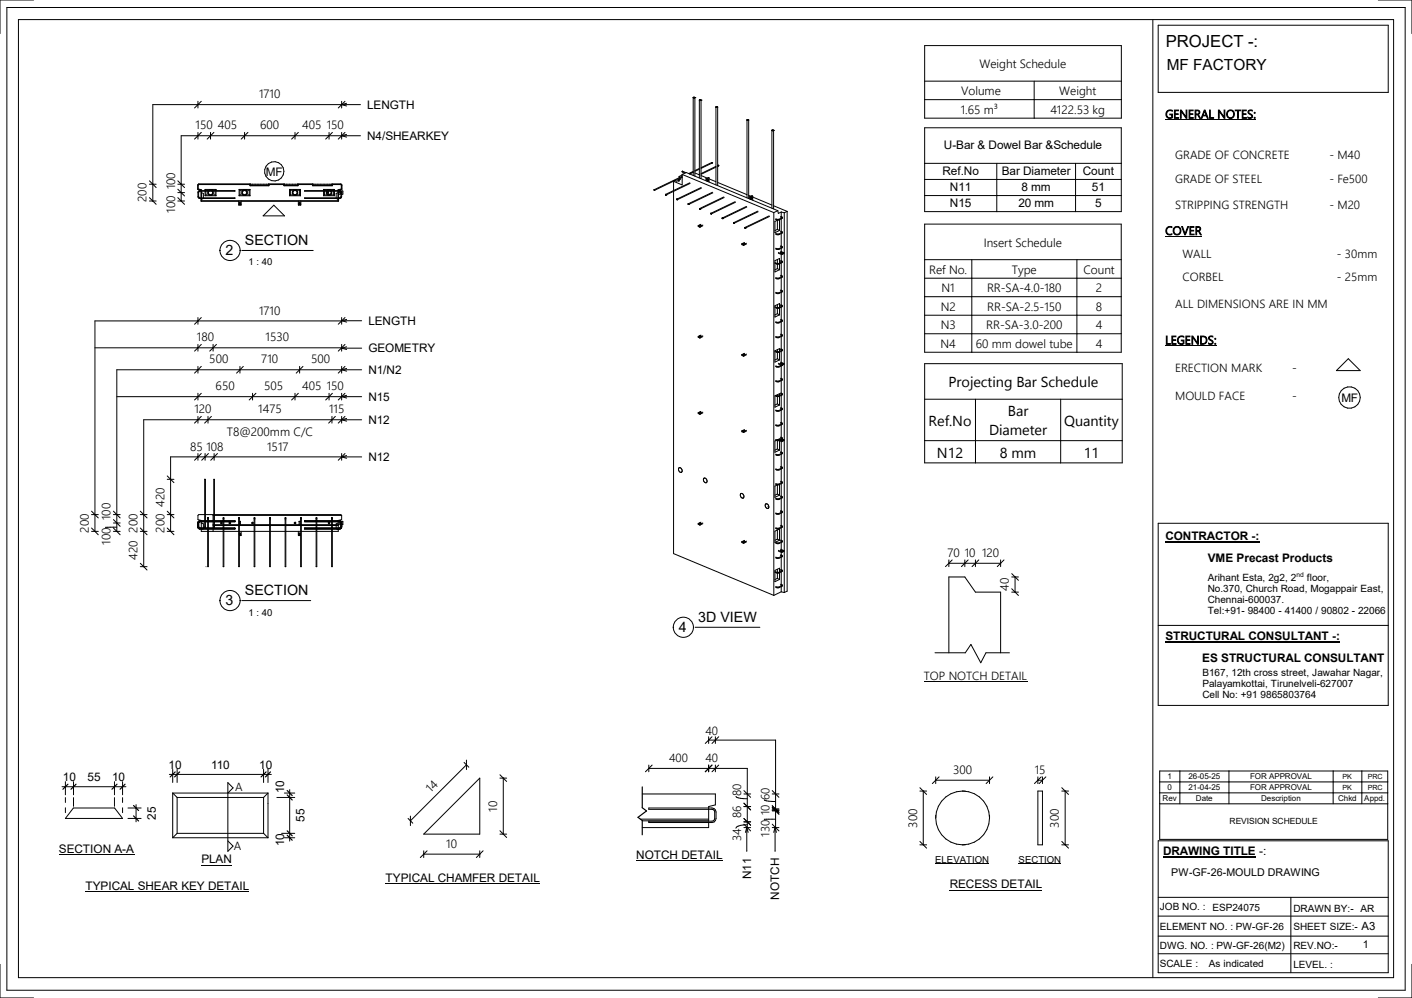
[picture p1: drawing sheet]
<svg xmlns="http://www.w3.org/2000/svg" width="420mm" height="297mm" viewBox="0 0 420 297" stroke-linecap="round" stroke-linejoin="round" font-family="sans-serif">
<g fill="none" stroke="#000" stroke-width=".3">
<path d="M10 0h-10v10M410 0h10v10M2 2.2h416v292.5h-416zM5.5 5.8h409v285.1h-409zM342.9 5.8v285.1M344.5 7.5h68.4v20h-68.4zM58.9 30.1v2M58.9 39.4v2M59.9 30.1l-2 2M59.9 39.4l-2 2M62.6 39.4v2M63.6 39.4l-2 2"/>
<path d="M72.7 39.4v2M73.7 39.4l-2 2M87.7 39.4v2M88.7 39.4l-2 2M97.9 39.4v2M98.9 39.4l-2 2M101.6 30.1v2M101.6 39.4v2M102.6 30.1l-2 2M102.6 39.4l-2 2M103.1 30.7l-1.5 .4 1.5 .4M103.1 40l-1.5 .4 1.5 .4"/>
<path d="M107.2 31.1h-61.7v28.7M206.2 29v23.2M206.2 29.1h.1M206.2 29h.1M206.3 29.1l.1 .1M206.6 29h-.4M206.7 29h.1M206.7 29v23.4M206.7 29.1l-.3 .1M208 29.8l.1 .1M208 29.7v23.3M208.1 29.9h.1"/>
<path d="M208.1 29.7h-.1M208.1 29.9h.3M208.3 29.7h.1M208.3 29.7h-.2M208.4 29.7h.1M208.5 29.9h-.1M208.5 29.7v.1M208.5 29.9h.1M208.5 29.8h.1M208.5 29.8v23.4M213 31.9h.1M213 31.9v23.1"/>
<path d="M213 31.8v.1M213 31.8h.1M213 31.9l.1 .1M213.1 32h.1M213.3 31.8h.1M213.3 31.8h-.3M213.4 31.8h.1M213.4 31.9l-.2 .1M213.5 31.8v23.4M213.5 31.9h-.1M213.5 31.9h.1M222.2 35.7h.1"/>
<path d="M222.2 35.7v23.2M222.2 35.7v.1M222.2 35.8h.1M222.3 35.8h.3M222.3 35.6l-.1 .1M222.4 35.6h.2M222.4 35.6h-.1M222.6 35.6l.1 .1M222.7 35.8h-.1M222.7 35.7h.1M222.7 35.7v23.4M222.7 35.7v.1"/>
<path d="M229.6 38.8v23.2M229.6 38.8h.1M229.6 38.8l.1 .1M229.6 38.7h.5M229.6 38.7v.1M229.7 38.9h.1M230 38.9h-.3M230 38.9h.1M230.1 38.9h-.1M230.1 38.7v.1M230.1 38.8h.1M230.1 38.8v23.4"/>
<path d="M44.4 54.8h2.1M44.4 53.8l2.1 2M44.4 58.8l1.1 1M44.4 59.8h2.1M45.5 59.8l1 1M52.9 54.8h2M52.9 57.3h2M52.9 59.8h2M52.9 53.8l2 2M52.9 56.3l2 2M52.9 58.8l1 1M53.9 59.8l1 1"/>
<path d="M59 56.9l.5-.2h10.4v.2h-10.4l-.4 .4v1.3l.3 .3h10.5v.2l-10.6-.1-.4-.5zM59.9 57.3l.6 .3v1.5l-.6 .2M61 56.4h3.3M61 58.3h3.3M61 56.4v1.9M61 56.4l.2 .2M61.2 56.6h1.1M61.2 58h1.1M61.2 56.6v1.4M61.2 58l-.2 .3M62.9 56.6h1.1M62.9 58h1.1"/>
<path d="M64 58l.3 .3M64 56.6v1.4M64.3 56.4v1.9M64.3 56.4l-.3 .2M71 59.8l.1 1.3h.6v-1.3M71.1 56.4h3.3M71.1 58.3h3.3M71.1 56.4v1.9M71.1 56.4l.3 .2M71.4 56.6h1M71.4 58h1M71.4 56.6v1.4"/>
<path d="M71.4 58l-.3 .3M73 56.6h1.1M73 58h1.1M74.1 58l.3 .3M74.1 56.6v1.4M74.4 56.4v1.9M74.4 56.4l-.3 .2M74.4 54.8h5.5M74.4 55.2h.7M79.3 55.2h.6M84.5 54.8h4.1M84.5 55.2h.8"/>
<path d="M86.1 56.4h3.3M86.1 58.3h3.3M86.1 56.4v1.9M86.1 56.4l.3 .2M86.4 56.6h1.1M86.4 58h1.1M86.4 56.6v1.4M86.4 58l-.3 .3M87.8 55.2h.8M88 56.6h1.1M88 58h1.1M88.7 59.8l.1 1.3h.6l.1-1.3"/>
<path d="M89.1 58l.3 .3M89.1 56.6v1.4M89.4 56.4v1.9M89.4 56.4l-.3 .2M93 54.8h5.8M93 55.2h.7M96.2 56.4h3.3M96.2 56.4v1.9M96.2 58.3h3.3M96.2 56.4l.3 .2M96.5 56.6h1.1M96.5 58h1.1"/>
<path d="M96.5 56.6v1.4M96.5 58l-.3 .3M97.2 57.3h.4M97.4 57.8h1M97.6 56.9v.9M98.1 55.2h.7M98.2 56.6h1.1M98.2 58h1.1M99.3 58l.2 .3M99.3 56.6v1.4M99.5 56.4v1.9M99.5 56.4l-.2 .2"/>
<path d="M100.6 57.3l-.6 .3v1.5l.6 .2M100.6 57.8h.8M101.1 57.4h.1M101.1 57.4l.1 .1M101.2 57.5h.1M101.2 57.5h.2M101.3 56.8l-10.7-.1v.2h10.4l.4 .2M101.3 56.8l.3 .4M101.3 56.8l.7 .1v.9h-.4M101.3 57.1l-.2 .3M101.4 57.1v1.5l-.3 .3h-10.5v.2l10.6-.1 .4-.4v-1.3M101.6 57.2v.1"/>
<path d="M101.6 57.2l.1 .1M101.6 57.4h.1M101.7 57.4h-.1M101.7 57.3v.1M107.2 40.4h-53.3v19.4M194.6 56.4v.2M194.6 56.6h.1M194.6 56.4l.1 .2M194.6 56.4v.1M194.7 56.6h.1M194.7 56.5v.1M198 57.9v.1"/>
<path d="M198 57.8l.1 .1M198 57.8v.1M198 58h.1M198.1 58h.1M198.1 57.9v.1M200.4 56.9v107.9l29.8 12.4M200.4 54v2.7M201.3 59.3l.1 .1M201.4 59.3h.1M201.4 59.3l.1 .1M201.5 59.4h-.1M201.8 53.7l-1.4 .3"/>
<path d="M202 53.1l-.2 .9M202 52.5v.4M202 53.5v.5M202 52.5l.3 .2M202.1 53.4v.2M202.1 53.3l-.1 .2M202.1 53.2l.2 .2-.3 .1M202.9 51.9l27.3 11.4M202.9 51.9v3.1l-2.5-1M202.9 52.1l-.9 .4M202.9 51.9l1.2-.6 27.3 11.4M202.9 52.5l-8.3 4"/>
<path d="M202.9 52.7l-8.2 3.9M202.9 52.8l-.8 .5M202.9 51.1h.1M203 51.1l.8 .4M203 51l-.1 .1M203 51h.1M203 51l1 .4M205.1 51.8l1.1-.5zM205.2 54.4l-7.2 3.4M205.3 54.6l-7.2 3.4M206.2 51l-1.3 .6M206.7 51.5l1.3 .5"/>
<path d="M208 50.1l-1.3 .7M208 50.4l-1.3 .6M208 51.9l-.1 .1M208.5 52.2l1.8 .8M208.6 55.8l-7.2 3.5M208.6 56l-7.2 3.4M210 53.2v.6M210 53.2l.2 .1M210.1 53.1l-.1 .1M210.1 53.1l.2 .1M210.2 53.3v.6M210.3 53.2l-.1 .1"/>
<path d="M210.4 53.6v.2M210.4 53.7h.1M210.4 53.8h.1M210.5 53.8v.1M210.5 53.6l-.1 .1M210.5 53.9h.1M210.5 53.4v.2M210.5 53.4l-.1 .2M210.5 53.4h.2M210.7 53.4v.1M210.7 53.5l-.2 .4M210.9 52.9v1.3"/>
<path d="M210.9 52.9l-.6 .3M210.9 52.9l-.8 .2M210.9 53.2l2.1 .9M211.7 48.4h.1M211.7 48.4l-3.2 1.5M211.8 48.4v.1M211.8 48.5h.1M211.8 48.4h.1M211.8 48.5l-3.3 1.6M211.9 57.2l-7.2 3.5M212 57.4l-7.2 3.4M213 49.5l-4.5 2.2"/>
<path d="M213 49.7l-4.5 2.2M213.5 54.3l8.7 3.6M213.7 49.4h.1M213.8 49.4l-.3 .1M213.8 49.2l-.3 .1M213.8 49.2v.1M213.8 49.3h.1M213.8 49.3v.1M215.3 58.6l-7.2 3.5M215.4 58.8l-7.2 3.5M222.7 58.1l.6 .3M223 58.7v.5"/>
<path d="M223 58.7h.2M223 58.5v.2M223 58.5l.3 .1M223.2 58.7v.6M223.3 58.6l-.1 .1M223.5 59.3h.1M223.5 59.1h-.1M223.5 59v.1M223.5 58.8v.5M223.5 58.8v.2M223.6 59.3h-.1M223.6 58.8h-.1"/>
<path d="M223.6 58.8h.1M223.6 58.8v.5M223.9 58.3v1.3M223.9 58.3l-.6 .3M223.9 58.3l-.9 .2M223.9 58.6l5.7 2.4M71.3 60.4l-.1 .4h.3M71.3 60.4h.1M71.3 60.4h.2M71.5 60.4v.1M71.5 60.5v.2M71.5 60.7v.1"/>
<path d="M81.4 61.1l3.2 3.1h-6.3zM89 60.5v.2M89 60.7v.1M89 60.4v.1M89 60.8h.1M89 60.4h.1M89 60.4h.2M89 60.8h.2M89.2 60.4h.1M89.2 60.4v.4M89.2 60.8h.1M204.7 60.7h.1"/>
<path d="M204.7 60.7l.1 .2M204.8 60.7h.1M204.8 60.7v.1M204.8 60.8h.1M207.7 67.2v.2l.4 .2M207.7 67.2l.4 .2M207.7 67.1v.1M208 67.2h.3M208 67.1v.1M208.1 62.1v.1M208.1 62.1h.1M208.1 62.2v.1"/>
<path d="M208.1 67.4v.2M208.1 62.3h.1M208.2 62.1h.1M208.2 62.3h.1M208.2 67l-.2 .1M208.2 62.1v.1M208.2 62.2h.1M208.2 67h.1M208.2 67l.2 .1M208.3 67.6h-.2M208.3 67.4h-.2M208.3 67.4v.2"/>
<path d="M208.3 67.2h.1M208.4 67.1v.1M208.4 67.1h.1M208.4 67.1l-.1 .1M208.5 66.7l-.8 .4M209 67.2l-.7 .4M209 67l-.7 .4M211.5 63.5v.1M211.5 63.5h.1M211.5 63.6h.1M211.5 63.7h.1M211.6 63.5v.1"/>
<path d="M211.6 63.6h.1M211.6 63.6v.1M214.8 64.9l.1 .2M214.8 64.9l.1 .1M214.8 64.9h.1M214.9 64.9h.1M214.9 64.9h-.1M214.9 65.1h.1M214.9 64.9l.1 .1M215 65h.1M215 65l-.1 .1M218.2 66.4h.1"/>
<path d="M218.2 66.3h.1M218.2 66.4v.1M218.2 66.5h.1M218.3 66.3h.1M218.3 66.3v.1M218.3 66.5h.1M218.3 66.4h.1M218.3 66.4v.1M218.7 60l-7.2 3.5M218.8 60.2l-7.2 3.5M220.7 72.6v.2l.4 .2M220.7 72.6l.4 .2"/>
<path d="M221 72.6h.1M221 72.5v.1M221 72.5h.1M221.1 72.6h.1M221.1 72.8v.2M221.1 72.5h-.1M221.2 72.4l-.1 .1M221.2 72.4l.2 .1M221.3 73h-.2M221.3 72.8h-.2M221.3 72.6h-.1M221.3 72.8v.2"/>
<path d="M221.4 72.5h.1M221.4 72.5l-.1 .1M221.5 72.2l-.8 .4M221.6 67.7v.1M221.6 67.8h.1M221.6 67.7h.1M221.6 67.8v.1M221.6 67.7l.1 .1M221.7 67.7h.1M221.7 67.9h.1M221.7 67.8h.1M221.7 67.8v.1"/>
<path d="M222 72.6l-.7 .4M222 72.4l-.7 .4M222 61.4l-7.2 3.5M222.1 61.6l-7.2 3.5M225.4 62.8l-7.2 3.5M225.5 63l-7.2 3.5M228.8 64.2l-7.2 3.5M228.9 64.4l-7.2 3.5M230.1 61.2l4 1.7M230.2 63.3v113.9M231.2 65.5v2.8M231.2 77.2v1.2"/>
<path d="M231.2 78.6v1.3M231.2 68.3l.7 .3M231.2 68.3l-.7 .3M231.2 79.9l.7 .4M231.2 79.9l-.7 .4M231.3 65.5l-.8 .4v3.3l1.4-.6M231.4 62.7l-1.2 .6M231.4 62.7l.1 .8 .9-.4M231.5 75.1l.9 .4M231.5 75.4l.9 .3M231.9 78.3v-1.4l-1.4 .7v3.3l1.4-.6M231.9 65.4v3.2"/>
<path d="M231.9 78.5v1.8M232.1 64.6l.4 .2M232.1 69l.4 .2M232.1 73.4l.4 .1M232.1 77.7l.4 .2M232.2 75.2h.1M232.2 75.2v.1M232.2 64.4l.5 .3-.1 .3-1.1 .5-.8-.2M232.2 68.8l.5 .3-.1 .3-1.1 .5-.8-.2M232.2 73.2l.5 .3-.1 .3-1.1 .5-.8-.2M232.2 77.5l.4 .2 .1 .4-.9 .5h-.6l-.7-.2M232.2 74.8l1 .4"/>
<path d="M232.2 75.3h.2M232.3 75.1l-.1 .1M232.3 75.1h.1M232.3 75.1l.4 .1M232.4 75.3h.1M232.4 63.1v1.4M232.4 64.7v.2M232.4 65.1v3.8M232.4 69.1v.2M232.4 69.5v3.7M232.4 73.4v.3M232.4 73.9v1"/>
<path d="M232.4 75.7v1.9M232.4 77.8v.3M232.4 78.3v3.7M232.4 63.1l.9 .2M232.4 75.5v.2M232.4 75.5h.2M232.4 75.7l.2 .1M232.5 64.8h.1M232.5 69.2h.1M232.5 73.5l.1 .1M232.5 77.9h.1M232.6 64.8l-1.1 .5-.8-.2"/>
<path d="M232.6 69.2l-1.1 .5-.8-.2M232.6 73.6l-1.1 .5-.8-.2M232.6 77.9l-1.1 .5-1-.3M232.6 75.5v.3M232.7 75.2h.1M232.7 75.2l-.3 .1M233.2 75.2l-.6 .3M233.2 75.2v.3l-.6 .3M233.3 63.3v113M234.1 62.9v113l-.8 .4M234.1 62.9l-.8 .4M58.9 94.5v2"/>
<path d="M59.9 94.5l-2 2M101.6 94.5v2M102.6 94.5l-2 2M103.1 95l-1.5 .5 1.5 .4M107.6 95.5h-79.4v62.6M208.5 99.7l-.8 .5M209 100l-.7 .3M231.2 90.6v1M231.2 91.8v1.6M231.2 93.4l.7 .3M231.2 93.4l-.7 .3M231.9 91.4v-1.1l-1.4 .7v3.4l1.4-.7"/>
<path d="M231.9 91.7v2M232.1 82.1l.4 .2M232.1 86.5l.4 .2M232.1 90.9l.4 .2M232.1 95.2l.5 .3-1.1 .4-.8-.1M232.1 99.6l.5 .2-1.1 .5-.8-.2M232.2 81.9l.5 .3-.1 .4-1.1 .4-.8-.2M232.2 86.3l.5 .3-.1 .3-1.1 .5-.8-.2M232.2 90.7l.5 .3v.2l-.9 .5h-.6l-.7-.2M232.2 95l.5 .4-.1 .3-1.1 .4-.8-.2M232.2 99.4l.5 .3-.1 .4-1.1 .4-.8-.2M232.4 82.2v.2"/>
<path d="M232.4 82.6v3.8M232.4 86.6v.2M232.4 87v3.8M232.4 91v.2M232.4 91.4v3.7M232.4 95.3v.3M232.4 95.8v3.7M232.4 99.7v.2M232.5 82.3h.1M232.5 86.7h.1M232.5 91.1h.1M232.6 82.3l-1.1 .5-.8-.2"/>
<path d="M232.6 86.7l-1.1 .5-.8-.2M232.6 91.1l-1.1 .5-1-.3M28.2 103.5h73.4M34.7 118h72.9M58.9 102.5v2M58.9 109v2M58.9 117v2M59.9 102.5l-2 2M59.9 109l-2 2M59.9 117l-2 2M63.4 102.5v2M64.4 102.5l-2 2"/>
<path d="M71.4 109v2M72.4 109l-2 2M75.1 117v2M76.1 117l-2 2M87.7 117v2M88.7 117l-2 2M89.1 109v2M90.1 109l-2 2M97.9 117v2M98.9 117l-2 2M101.6 103.6l1.5 .4M101.6 103.6h6"/>
<path d="M101.6 102.5v2M101.6 109v2M101.6 117v2M101.6 103.5l-1 1M102.6 102.5l-1 1M102.6 109l-2 2M102.6 117l-2 2M103.1 109.6l-1.5 .4 1.5 .4M103.1 117.6l-1.5 .4 1.5 .4M103.1 103.2l-1.5 .4M107.6 110h-72.9v48.1M207.7 100.2v.2l.4 .2"/>
<path d="M207.7 100.2l.4 .2M208 100.1h.1M208 100.1v.1M208 100.2h.3M208.1 100.4v.2M208.2 100l-.2 .1M208.2 100h.1M208.2 100h.2M208.3 100.3v.3M208.3 100.6h-.2M208.3 100.3l-.2 .1M208.3 100.2h.1"/>
<path d="M208.4 100v.1M208.4 100.1l-.1 .1M208.4 100.1h.1M209 100.2l-.7 .4M220.7 105.6v.2l.4 .2M220.7 105.6l.4 .2M221 105.5v.1M221 105.6h.1M221 105.5h.1M221.1 105.6h.1M221.1 105.8v.2M221.1 105.4l-.1 .1"/>
<path d="M221.2 105.4h-.1M221.2 105.4h.2M221.3 105.7v.3M221.3 106h-.2M221.3 105.7l-.2 .1M221.4 105.4v.1M221.4 105.5l-.2 .1M221.5 105.1l-.8 .5M222 105.6l-.7 .4M222 105.4l-.7 .3M230.5 104.4v3.4l1.4-.7M230.5 104.4l1.4-.7v.9"/>
<path d="M230.7 117.7l-.2 .1v3.4l1.4-.7M230.8 117.7l1.1-.5v.5M231.2 104.1v.6M231.2 104.9v1.9M231.2 117.5v.3M231.2 118v2.2M231.2 106.8l.7 .3M231.2 106.8l-.7 .3M231.5 108.1l.9 .4M231.5 108.3l.9 .4M231.9 104.8v2.3M231.9 117.9v2.6"/>
<path d="M232.1 104l.4 .2M232.1 112.8l.4 .1M232.1 117.1l.4 .2M232.2 108.1v.1M232.2 108.2h.1M232.2 108.2l.3 .1M232.2 108.1h.1M232.2 103.8l.5 .3v.2l-.9 .5-.6 .1-.7-.3M232.2 112.6l.5 .3-.1 .3-1.1 .5-.8-.2M232.2 116.9l.5 .3-.1 .4-1.1 .4-.9-.2M232.2 107.8l1 .4M232.3 108.1h-.1"/>
<path d="M232.3 108.1h.1M232.3 108.1l.4 .1M232.4 108.7h.1M232.4 100.2v3.7M232.4 104.1v.2M232.4 104.5v3.4M232.4 108.9v3.7M232.4 112.8v.3M232.4 113.3v3.7M232.4 117.2v.3M232.4 117.7v3.7M232.4 108.7l-.9 .4-.8-.2"/>
<path d="M232.4 108.5v.2M232.4 108.5h.2M232.4 108.7h.2M232.5 108.3h.1M232.5 104.2h.1M232.5 112.9l.1 .1M232.5 117.3h.1M232.6 104.2l-1.1 .5-1-.3M232.6 113l-1.1 .5-.8-.2M232.6 117.3l-1.1 .5-.8-.2M232.6 108.5v.2M232.7 108.2h.1"/>
<path d="M232.7 108.2l-.2 .1M232.7 108.7l-1.2 .6-.8-.2M233.2 108.2v.2l-.6 .3M233.2 108.2l-.6 .3M401.1 106.8l3.5 3.5h-7.1zM58.9 123.9v2M58.9 135v2M59.9 123.9l-2 2M59.9 135l-2 2M61 135v2M61.9 123.9v2M62 135l-2 2"/>
<path d="M62.9 123.9l-2 2M63.7 135v2M64.7 135l-2 2M98.7 123.9v2M99.7 123.9l-2 2M101.6 136l1.5 .4M101.6 136h6M101.6 123.9v2M101.6 135v2M101.6 136h-50.9v22.1M102.6 123.9l-2 2M102.6 135l-2 2"/>
<path d="M103.1 124.5l-1.5 .4 1.5 .4M103.1 135.6l-1.5 .4M107.6 124.9h-64.9v43.7M202 139.2a.73 .73 0 0 1 .8 .5 .73 .73 0 0 1-.3 .9 .9 .9 0 0 1-.5-1.4zM207.7 122.9v.2l.4 .2M207.7 122.9l.4 .1M208 122.8v.1M208 122.9h.2M208.1 123v.3M208.2 122.9h.1M208.3 123v.2M208.3 123.2l-.2 .1"/>
<path d="M208.3 123h-.2M208.4 122.7l-.4 .1M208.4 122.7h.1M208.4 122.7v.1M208.4 122.8l-.2 .1M208.5 122.4l-.8 .5M209 122.9l-.7 .3M209 122.7l-.7 .3M220.7 128.3v.2l.4 .2M220.7 128.3l.4 .2M221 128.2v.1M221 128.3h.1"/>
<path d="M221 128.3h.2M221 128.2h.1M221.1 128.5v.2M221.1 128.1l-.1 .1M221.2 128.1h-.1M221.2 128.1h.2M221.3 128.4v.3M221.3 128.7h-.2M221.3 128.4l-.2 .1M221.3 128.3h-.1M221.4 128.1h.1M221.4 128.1v.1"/>
<path d="M221.4 128.2h.1M221.4 128.2l-.1 .1M221.5 127.8l-.8 .5M222 128.3l-.7 .4M222 128.1l-.7 .3M230.7 130.8l1 .1M230.9 131.1l-.4 .1v3.4l1.4-.7M231.2 130.9l.2 .1M231.2 130.9v.1M231.2 131.2v2.4M231.2 120.2l.7 .3M231.2 120.2l-.7 .3"/>
<path d="M231.2 133.6l.7 .3M231.2 133.6l-.7 .4M231.5 130.8l.2 .1M231.7 131.1l.7 .3M231.9 130.6l-.8 .3M231.9 131.2v2.7M232 131l.4 .2M232.1 121.5l.4 .2M232.1 125.9l.5 .2-1.1 .5-.8-.2M232.1 130.3l.5 .2-.9 .4M232.1 134.6l.4 .2M232.1 139l.4 .2"/>
<path d="M232.2 130.9h.1M232.2 121.3l.5 .3-.1 .4-1.1 .4-.8-.2M232.2 125.7l.5 .3-.1 .3-1.1 .5-.8-.2M232.2 130.1l.5 .3-.1 .3-1.1 .5-.8-.2M232.2 134.5l.5 .3-.1 .3-1.1 .4-.8-.2M232.2 138.8l.5 .3-.1 .4-1.1 .4-.8-.2M232.2 130.5l.2 .1M232.2 130.9l.2 .1M232.4 131h.2M232.4 121.6v.2M232.4 122v3.8M232.4 126v.2"/>
<path d="M232.4 126.4v3.7M232.4 130.4v.1M232.4 131.4v3.1M232.4 134.7v.3M232.4 135.2v3.7M232.4 139.1v.2M232.4 139.6v3.7M232.4 131h.1M232.4 131.2v.2M232.4 131.2h.2M232.4 131.4h.2M232.5 130.8h.1"/>
<path d="M232.5 130.8h.2M232.5 121.7h.1M232.5 134.8l.1 .1M232.5 139.2h.1M232.6 121.7l-1.1 .5-.8-.2M232.6 134.9l-1.1 .4-.8-.1M232.6 139.2l-1.1 .5-.8-.2M232.6 131.2v.2M232.6 131h.1M232.7 130.7l.5 .2M232.7 130.8v.1M232.7 130.9l-.1 .1"/>
<path d="M232.7 130.9h.1M233.2 130.9v.2l-.6 .3M233.2 130.9l-.6 .3M27.2 153.1h2M27.2 158.1h2M27.2 152.1l2 2M27.2 157.1l1 1M28.2 158.1l1 1M33.7 153.1h2M33.7 158.1h2M33.7 152.1l2 2M33.7 154.6l2 2"/>
<path d="M33.7 155.6h2M33.7 157.1l1 1M34.7 156.9l-3.3 .1M34.7 158.1l1 1M41.7 153.1h2M41.7 158.1h2M41.7 152.1l2 2M41.7 157.1l2 2M49.7 153.1h2M49.7 158.1h2M49.7 142.6h2M49.7 141.6l2 2"/>
<path d="M49.7 152.1l2 2M49.7 157.1l1 1M50.7 158.1l1 1M59 155.2l.5-.2h10.4v.2h-10.4l-.4 .4v1.3l.3 .3h10.5v.2h-10.6l-.4-.6zM59.9 155.6l.6 .3v1.3M59.9 157.4v.7h40.7v-.7M59.9 155.2v2M60.5 157.4l-.6 .2M60.9 155v-12.4h.2v12.4M60.9 155.2v1.9M60.9 157.1h.1M60.9 157.2h.1"/>
<path d="M61.1 157.2h-.1M61.1 157.1v.1M61.1 155.2v1.9M61.8 157.4v11.2h.2v-11.2M61.8 154.2v.8M61.8 155.2v2M61.8 154.1h.1M61.8 154.1v.1M61.9 154.1h-.1M61.9 154.1l.1 .1M62 154.2v.8M62 155.2v2"/>
<path d="M63.4 156.4h37.2M63.4 153.1v1.9M63.4 155.2v2M63.4 157.4v.7M63.4 153.4h38.2M63.4 156.1h38M63.6 155v-12.4h.2v12.4M63.6 155.2v2M63.6 157.1h.1M63.6 157.2h.1M63.8 157.1l-.1 .1M63.8 155.2v1.9"/>
<path d="M63.8 157.1h.1M65.7 155.4h.3l.1 .3-.2 .2-.3-.2zM66.4 157.4v11.2h.2v-11.2M66.4 155.2v2M66.4 154.2v.8M66.4 154.1h.2M66.4 154.1v.1M66.5 154.1h.1M66.6 154.1v.1M66.6 154.2v.8M66.6 155.2v2M68.2 155.5l.3-.1 .1 .2-.1 .3-.3-.1z"/>
<path d="M71 154.2v14.4h.2v-14.4M71 154.1h.1M71.1 154.1h.1M71.2 154.1l-.2 .1M71.2 154.1v.1M71.2 159l.3 .1M71.2 158.8v.1M71.2 156.1v-1h.3v1M71.2 155.2h.3M71.2 156.1h.3M71.2 158.7l.3 .1v.2M71.2 158.7v.1"/>
<path d="M71.5 159v.1M71.7 158.1v1.2l-.5 .1M74.9 155.5l.3-.1 .2 .2-.2 .3-.3-.1zM75.6 154.2v14.4h.2v-14.4M75.6 154.1h.2M75.6 154.1v.1M75.7 154.1h.1M75.8 154.1v.1M80.2 154.2v14.4h.2v-14.4M80.2 154.1v.1M80.3 154.1h.1M80.4 154.1h-.2"/>
<path d="M80.4 154.1v.1M84.8 154.2v14.4h.2v-14.4M84.8 154.1h.2M84.8 154.1v.1M84.9 154.1h.1M85 154.1v.1M87.5 155.5l.3-.1 .2 .2-.2 .3-.3-.1zM88.7 158.1l.1 1.3h.6M88.9 158.9l.1 .1M89 158.8l-.1 .1M89 159v.1M89 156.1v-1h.3v1"/>
<path d="M89 159.1h.1M89 155.2h.3M89 156.1h.3M89 159.1v.1M89 159.2h.2M89.2 158.7l-.2 .1M89.2 158.7l.1 .1M89.2 159.1v.1M89.3 158.8l-.1 .3M89.4 154.2v14.4h.2v-14.4M89.4 154.1v.1M89.5 154.1h.1"/>
<path d="M89.6 154.1h-.2M89.6 154.1v.1M94 157.4v11.2h.2v-11.2M94 155.2v2M94 154.2v.8M94.1 154.1l.1 .1M94.1 154.1l-.1 .1M94.1 154.1h.1M94.2 154.1h.1M94.2 154.2v.8M94.2 155.2v2M97.6 155.6l.3-.2 .2 .2-.1 .2h-.3z"/>
<path d="M98.6 157.4v11.2h.2v-11.2M98.6 154.2v.8M98.6 155.2v2M98.7 154.1l-.1 .1M98.7 154.1h.1M98.8 154.1h-.1M98.8 154.1v.1M98.8 154.2v.8M98.8 155.2v2M100 157.4l.6 .2M100.6 155.6l-.6 .3v1.3M100.6 155.2v2"/>
<path d="M101.3 155.1l-10.7-.1v.2h10.4l.4 .2M101.3 155.1l.3 .4M101.3 155.4l-.2 .2 .3 .3M101.3 155.1l.7 .1v.9h-.4M101.4 155.4v1.5l-.3 .3h-10.5v.2h10.6l.4-.5v-1.3M101.6 155.5l.1 .1M101.6 155.5v.1M101.6 153.4v1.2l-1 .4M101.6 153.4l-.2-.3h-42.3l-.2 .3v1.2l1 .4M101.6 155.8h.1M101.7 155.6l-.1 .2M202.7 140.5v.1"/>
<path d="M207.7 155.8v.3l.4 .1M207.7 155.8l.4 .2M208 155.8h.1M208 155.8l.1 .1M208.1 155.9h.1M208.1 155.9h.2M208.1 156v.2M208.2 155.7l-.2 .1M208.2 155.7h.1M208.2 155.7h.2M208.2 155.9h.1M208.3 156v.2"/>
<path d="M208.3 156.2h-.2M208.3 156h-.2M208.3 155.9h.1M208.4 155.7h.1M208.4 155.8l-.1 .1M208.4 155.7v.1M208.4 155.8h.1M208.5 155.4l-.8 .4M209 155.9l-.7 .3M209 155.6l-.7 .4M209.4 142.3a.83 .83 0 0 0-.1 .9 .83 .83 0 0 0 .7 .5M209.5 142.3a.83 .83 0 0 1 .7 .5 .83 .83 0 0 1-.1 .8"/>
<path d="M209.5 142.3h-.1M210.1 143.6l-.1 .1M220.4 146.9a.73 .73 0 0 1 .8 .5 .73 .73 0 0 1-.3 .9 .9 .9 0 0 1-.5-1.4zM227.8 150a.73 .73 0 0 1 .8 .4 .73 .73 0 0 1-.3 .9 .9 .9 0 0 1-.5-1.3zM228.4 150.8l.3 .2M228.5 151.3h-.1M230.5 158.1l1.4-.7v3.4l-1.4 .6zM231.2 144.3v2.7M231.2 157.7v2.7M231.2 147l.7 .4M231.2 147l-.7 .4M231.2 144.3l-.7 .4v3.3l1.4-.6"/>
<path d="M231.9 144.2v3.2M232.1 143.4l.4 .2M232.1 147.8l.4 .2M232.1 152.1l.4 .2M232.1 156.5l.5 .2-1.1 .5-.8-.2M232.2 143.2l.5 .3-.1 .3-1.1 .5-.8-.2M232.2 147.6l.5 .3-.1 .3-1.1 .5-.8-.2M232.2 152l.5 .3-.1 .3-1.1 .5-.8-.2M232.2 156.3l.5 .3-.1 .4-1.1 .4-.8-.2M232.4 143.5v.2M232.4 143.9v3.8M232.4 147.9v.2"/>
<path d="M232.4 148.3v3.7M232.4 152.3v.2M232.4 152.7v3.7M232.4 156.6v.3M232.4 157.1v3.7M232.5 143.6h.1M232.5 148h.1M232.5 152.3l.1 .1M232.6 143.6l-1.1 .5-.8-.2M232.6 148l-1.1 .5-.8-.2M232.6 152.4l-1.1 .5-.8-.2M344.5 155.7h68.4v54.2h-68.4z"/>
<path d="M41.7 168.6h2M41.7 167.6l1 1M42.7 168.6l1 1M61.3 168.6h.1M220.7 161.2v.3l.4 .2M220.7 161.2l.4 .2M220.7 161.2h.1M221 161.2h.1M221 161.2l.2 .1M221.1 161.4v.3M221.3 161.4v.2M221.3 161.6l-.2 .1"/>
<path d="M221.3 161.4h-.2M221.3 161.3h-.1M221.4 161.1l-.4 .1M221.4 161.1h.1M221.4 161.2h.1M221.4 161.1l-.1 .2M221.5 160.8l-.8 .4M222 161.3l-.7 .3M222 161l-.7 .4M231.2 169.4v1M231.2 170.6v1.5M231.2 160.4l.7 .4"/>
<path d="M231.2 160.4l-.7 .4M231.2 172.1l.7 .3M231.2 172.1l-.7 .4M231.5 163.8l.9 .4M231.5 164l.9 .4M231.9 170.2v-1.1l-1.4 .6v3.4l1.4-.7M231.9 170.4v2M232.1 160.9l.5 .2-1.1 .5-.8-.2M232.1 165.3l.4 .2M232.1 169.7l.4 .2M232.1 174l.4 .2M232.2 163.8h.1"/>
<path d="M232.2 163.8v.1M232.2 163.8h.5M232.2 163.9h.1M232.2 160.7l.5 .3-.1 .4-1.1 .4-.8-.2M232.2 165.1l.5 .3-.1 .3-1.1 .5-.8-.2M232.2 169.5l.5 .3-.1 .3-1.1 .5-1-.3M232.2 173.9l.5 .3-.1 .3-1.1 .4-.8-.2M232.2 163.5l1 .4M232.2 163.9l.2 .1M232.4 164h.1M232.4 176.1l.9 .2M232.4 176.1l-2.2 1.1"/>
<path d="M232.4 161v.2M232.4 161.4v2.1M232.4 164.4v.8M232.4 165.4v.2M232.4 165.8v3.7M232.4 169.8v.2M232.4 170.2v3.7M232.4 174.1v.3M232.4 174.6v1.5M232.4 164.2v.2M232.4 164.2h.2M232.4 164.4h.2"/>
<path d="M232.5 165.5h.1M232.5 169.9h.1M232.5 174.2l.1 .1M232.6 165.5l-1.1 .5-.8-.2M232.6 169.9l-1.1 .5-1-.3M232.6 174.3l-1.1 .4-.8-.1M232.6 164.2v.2M232.6 164h-.2M232.6 163.9v.1M232.7 163.8h.1M232.7 163.9h-.1M232.7 163.8v.1"/>
<path d="M232.7 163.9h.1M233.2 163.9v.2l-.6 .3M233.2 163.9l-.6 .3M282.2 166.6v2M282.2 167.6h15.4M282.2 167.6l-1 1M283.2 166.6l-1 1M287 166.6v2M288 166.6l-2 2M290.1 166.6v2M291.1 166.6l-2 2M297.6 166.6v2"/>
<path d="M298.6 166.6l-2 2M300.9 171.7h2M300.9 176.2h2M300.9 170.7l2 2M300.9 175.2l1 1M301.9 171.7v4.5M301.9 176.2l1 1M278.1 194.3h9l1.7-2.5 2.9 5.4 1.6-2.9h7M282.2 194.3v-22.6h4.8l3.1 4.5h7.5v18.1M344.5 186.1h68.4M210.8 219.3v2M211.8 219.3l-2 2"/>
<path d="M212.8 219.3v2M213.8 219.3l-2 2M274.8 202.9h30.7M19.5 237.4v1.4M21.9 237.4v2.6M34 237.4v2.6M36.5 237.4v1.4M51.4 236h28.3M51.4 236v13.3M51.4 236l1.3 1.3M52.7 237.3h25.7M52.7 237.3v10.7"/>
<path d="M67.8 236l1.5-1.5-1.5-1.6v20.4l1.5-1.5-1.5-1.6M78.4 237.3v10.7M79.7 236v13.3M79.7 236l-1.3 1.3M138 226.9l.7 .7M138.7 227.6l-16.6 16.7M138.7 226.2v2.8M138.7 227.6l.8 .7M148.7 230.6l1 1M148.7 231.6h2M149.7 231.6v16.6M149.7 231.6l1 1"/>
<path d="M191 236.3h21.8v3.2l-2 .5v4.4M193 228.7h29.3v17.6M193 227.7v2M194 227.7l-2 2M210.8 220.2h19.9v26.1M210.8 227.7v2M211.8 227.7l-2 2M212.8 227.7v2M213.8 227.7l-2 2M218.9 237a2.98 2.98 0 0 0 2.3 .7h1.1M221.3 236.3h2M221.3 235.3l2 2"/>
<path d="M221.3 239l2 2M227.3 238l.7 .3 2.7 .2M229.7 235.3l2 2M229.7 239.8l2 2M229.7 236.3h2M286.3 235.4a8 8 0 0 1 8 8M286.3 235.4a8 8 0 0 0-8 8M286.3 235.4h.8M308.7 235.4h1.4v16h-1.4zM19.5 240.4v1.4M21.8 240.5h12.3l2.4 3.1h-17zM36.5 240.4v1.4"/>
<path d="M51.4 249.3h28.3M52.7 248h25.7M52.7 248l-1.3 1.3M78.4 248l1.3 1.3M121.4 243.6l.7 .7M122.1 242.9v2.8M122.1 244.3l.7 .7M126 248.2l16.7-16.6v16.6zM126 254.2h16.7M126 253.2v2M127 253.2l-2 2M142.7 253.2v2"/>
<path d="M143.7 253.2l-2 2M148.7 248.2h2M148.7 247.2l1 1M149.7 248.2l1 1M189.2 256h25.7M190.5 243.8h20.3M191 244.3h19.8M193 240.5h18.8l.6 .1 .4 .5 .2 2.5-.2 .6-.4 .4-.6 .2h-18.8v-.4h18.8l.7-.4 .1-.4-.1-2.4-.7-.3h-18.8zM210.8 244.8v1.5h-19.8M221.3 246.3h2M221.3 245.3l2 2M221.3 240h2"/>
<path d="M221.3 244.6h2M221.3 243.6l2 2M222.1 246.2v7.1M222.1 246.2l-.4 1.5M222.1 246.2l.4 1.5M222.3 245.4a4.1 4.1 0 0 0-3.4 1.1M229.7 246.3h2M229.7 245.3l1 1M229.7 240.8h2M229.7 241.3h2M229.7 240.3l2 2M230.5 246.2v7.1"/>
<path d="M230.5 246.2l-.4 1.5M230.5 246.2l.4 1.5M230.7 243.8h-3.4M230.7 246.3l1 1M278.3 243.4a8 8 0 0 0 8 8M278.3 242.6v.8M286.3 251.4h.8M294.3 243.4a8 8 0 0 1-8 8M294.3 242.6v.8M344.5 250.2h68.4v39.3h-68.4zM114.7 263h45.9M344.5 272.6h68.4"/>
<path d="M344.5 267h68.4M344.5 278.6h68.4M384 267v22.5M0 287v10h10M344.5 283.8h68.4M420 287v10h-10"/>
<circle cx="81.6" cy="51" r="2.87"/>
<circle cx="401.4" cy="118.3" r="3.2"/>
</g>
<path d="M191 234.2v6.2l1.3 .9-2.5 1.9 1.2 1v4.2" fill="none" stroke="#000" stroke-width=".35"/>
<g fill="none" stroke="#000" stroke-width=".5">
<path d="M59.1 54.8h15.3v.4h5.5v-.4h4.6v.4h4.1v-.4h4.4v.4h5.8v-.4h2.6l.2 .3v1.2l-1 .3v3.2h-40.7v-3.2l-1-.3v-1.2z"/>
<circle cx="62.6" cy="57.3" r=".75"/>
<circle cx="72.7" cy="57.3" r=".75"/>
<circle cx="87.7" cy="57.3" r=".75"/>
<circle cx="97.9" cy="57.3" r=".75"/>
</g>
<path d="M65.6 155.4h.5v.5h-.5zM68.2 155.4h.4v.5h-.4zM74.9 155.4h.5v.5h-.5zM87.5 155.4h.5v.5h-.5zM97.6 155.4h.5v.4h-.5z" fill="#000"/>
<g fill="#fff">
<path d="M346.8 9.5h24.5v5.4h-24.5z"/>
<path d="M371.3 9.5h1.6v5.4h-1.6z"/>
<path d="M372.9 9.5h1.4v5.4h-1.4z"/>
<path d="M405 273.7h4.1v3.8h-4.1z"/>
<path d="M346.7 187.3h49.5v4.1h-49.5z"/>
<path d="M396.2 187.3h1.2v4.1h-1.2z"/>
<path d="M397.4 187.3h1.1v4.1h-1.1z"/>
</g>
<path d="M346.7 191.2h51.8" fill="none" stroke="#000" stroke-width=".4"/>
<g fill="#fff">
<path d="M357.6 193.8h54.2v4.1h-54.2z"/>
<path d="M345.9 251.2h27.6v4h-27.6z"/>
<path d="M374.5 251.2h1.2v4h-1.2z"/>
<path d="M375.7 251.2h1v4h-1z"/>
</g>
<path d="M345.9 255h27.6" fill="none" stroke="#000" stroke-width=".4"/>
<g fill="#fff">
<path d="M346.7 157.6h25.6v4.1h-25.6z"/>
<path d="M372.3 157.6h1.2v4.1h-1.2z"/>
<path d="M373.5 157.6h1.1v4.1h-1.1z"/>
</g>
<path d="M346.7 161.4h27.9" fill="none" stroke="#000" stroke-width=".4"/>
<g fill="#fff">
<path d="M359.2 164h37.3v4.1h-37.3z"/>
<path d="M359.6 285h16.3v3.3h-16.3z"/>
<path d="M405.3 279.3h1.8v3.7h-1.8z"/>
<path d="M367.6 274h4.9v3.3h-4.9z"/>
<path d="M372.5 274h1v3.3h-1z"/>
<path d="M373.5 274h4.1v3.3h-4.1z"/>
<path d="M377.6 274h1v3.3h-1z"/>
<path d="M378.6 274h3.3v3.3h-3.3z"/>
<path d="M347.1 16.6h29.6v5.1h-29.6z"/>
<path d="M348.4 257.9h5.3v3.6h-5.3z"/>
<path d="M353.7 257.9h1v3.6h-1z"/>
<path d="M354.7 257.9h4.4v3.6h-4.4z"/>
<path d="M359.1 257.9h1.1v3.6h-1.1z"/>
<path d="M360.2 257.9h3.5v3.6h-3.5z"/>
<path d="M363.7 257.9h1.1v3.6h-1.1z"/>
<path d="M364.8 257.9h27.8v3.6h-27.8z"/>
<path d="M361.8 279.7h4.9v3.3h-4.9z"/>
<path d="M366.7 279.7h1v3.3h-1z"/>
<path d="M367.7 279.7h4.1v3.3h-4.1z"/>
<path d="M371.8 279.7h1v3.3h-1z"/>
<path d="M372.8 279.7h9.4v3.3h-9.4z"/>
<path d="M404.7 268.7h4.1v3.3h-4.1z"/>
<path d="M360.6 268.4h14.3v3.3h-14.3z"/>
</g>
<g fill="none" stroke="#000" stroke-width=".3">
<path d="M275 13.6h58.5v21.6h-58.5zM275 38h58.5v25h-58.5zM275 29.7h58.5M275 24.2h58.5M307.6 24.2v11M346.6 35.6h27M275 58.2h58.5M275 53.4h58.5M275 48.6h58.5M296.5 48.6v14.4M319.9 48.6v14.4M71.9 74.5h21.3"/>
<path d="M275 66.7h58.5v38.1h-58.5zM275 77.3h58.5M289.1 77.3v27.5M320.3 77.3v27.5M346.6 70.3h10.9M275 99.3h58.5M275 93.8h58.5M275 88.3h58.5M275 82.8h58.5M275 108.2h58.8v29.6h-58.8zM275 118.8h58.8M290.2 118.8v19"/>
<path d="M315.5 118.8v19M346.6 102.9h15.3M275 131.1h58.8M71.9 178.7h20.5M206.8 186.7h19.2M18.5 234.1h19M19.5 232.6v3.9M21.9 232.6v3.9M34 232.6v3.9M36.5 232.6v3.9M40.5 239.5v5.1M50.4 230.5h30.3"/>
<path d="M51.4 229v3.9M52.7 229v3.9M78.4 229v3.9M79.7 229v3.9M82.4 237.3h5.3M84.6 236h3.1M86.2 235v15.3M273.6 234.4l1 1M273.6 235.4h2M274.6 235.4v16M274.6 235.4l1 1M278.3 232.2h16"/>
<path d="M278.3 231.2v2M279.3 231.2l-2 2M294.3 231.2v2M295.3 231.2l-2 2M308.7 232.2h1.4M308.7 231.2v2M309.7 231.2l-2 2M310.1 232.2l-1 1M310.1 231.2v2M311.1 231.2l-1 1M315.8 235.4h2M315.8 234.4l1 1"/>
<path d="M316.8 235.4v16M316.8 235.4l1 1M345 229.4h67.8v20.4h-67.8zM345 232.7h67.8M345 236h67.8M345 239.2h67.8M351 229.4v9.8M365.5 229.4v9.8M396.5 229.4v9.8M405.1 229.4v9.8M17.5 254.4h22.4M38.1 243.6h3.9"/>
<path d="M38.1 240.5h3.9M59.9 257.5h9.1M83.8 248h3.9M84.6 249.3h3.1M273.6 250.4l2 2M273.6 251.4h2M278.2 257.1h16M303 257.1h12.6M315.8 251.4h2M315.8 250.4l2 2M25.4 265.4h48.7M282.5 264.9h27.5"/>
<circle cx="68.4" cy="74.5" r="3"/>
<circle cx="68.4" cy="178.7" r="3"/>
<circle cx="203.3" cy="186.7" r="3"/>
</g>
<g fill="none" stroke="#000" stroke-width=".35">
<path d="M20.2 233.4l-1.5 1.5M22.6 233.4l-1.5 1.5M34.8 233.4l-1.5 1.5M37.2 233.4l-1.5 1.5M39.7 239.7l1.5 1.5M52.1 229.7l-1.5 1.5M53.4 229.7l-1.5 1.5M79.2 229.7l-1.6 1.5M80.5 229.7l-1.5 1.5M85.4 236.6l1.5 1.5M85.4 235.3l1.5 1.5M39.7 242.8l1.5 1.5"/>
<path d="M85.4 248.6l1.5 1.5M85.4 247.2l1.5 1.5"/>
</g>
<text font-size="5" x="346.8" y="13.9">PROJECT -:</text>
<text font-size="4.6" x="347.1" y="20.7">MF FACTORY</text>
<g font-size="4.3">
<text x="282.1" y="115.3">Projecting Bar Schedule</text>
<text x="299.8" y="123.9">Bar</text>
<text x="276.2" y="126.8">Ref.No</text>
<text x="294.2" y="129.6">Diameter</text>
<text x="316.5" y="126.8">Quantity</text>
<text x="278.7" y="136.2">N12</text>
<text x="297.4" y="136.2">8 mm</text>
<text x="322.4" y="136.2">11</text>
</g>
<g font-size="4.2">
<text x="67" y="76">2</text>
<text x="72.8" y="72.8">SECTION</text>
<text x="72.8" y="177">SECTION</text>
<text x="67" y="180.2">3</text>
<text x="207.7" y="185">3D VIEW</text>
<text x="201.9" y="188.1">4</text>
</g>
<g font-size="3.6">
<text x="291.4" y="20.3">Weight Schedule</text>
<text x="77.1" y="29.2">1710</text>
<text x="285.9" y="28.4">Volume</text>
<text x="315.1" y="28.4">Weight</text>
<text x="285.8" y="33.9">1.65 m³</text>
<text x="312.4" y="33.9">4122.53 kg</text>
<text x="58.2" y="38.5">150</text>
<text x="64.8" y="38.5">405</text>
<text x="77.4" y="38.5">600</text>
<text x="89.9" y="38.5">405</text>
<text x="97.2" y="38.5">150</text>
<text x="52.1" y="56.4" transform="rotate(-90 52.1 56.4)">100</text>
<text x="43.6" y="60.2" transform="rotate(-90 43.6 60.2)">200</text>
<text x="52.1" y="63.3" transform="rotate(-90 52.1 63.3)">100</text>
<text x="292.6" y="73.5">Insert Schedule</text>
<text x="276.4" y="81.5">Ref No.</text>
<text x="301" y="81.5">Type</text>
<text x="322.3" y="81.5">Count</text>
<text x="280.1" y="87">N1</text>
<text x="293.6" y="87">RR-SA-4.0-180</text>
<text x="326" y="87">2</text>
<text x="77.1" y="93.6">1710</text>
<text x="279.8" y="92.5">N2</text>
<text x="293.6" y="92.5">RR-SA-2.5-150</text>
<text x="326" y="92.5">8</text>
<text x="58.6" y="101.6">180</text>
<text x="79" y="101.6">1530</text>
<text x="279.8" y="98">N3</text>
<text x="293.4" y="98">RR-SA-3.0-200</text>
<text x="325.9" y="98">4</text>
<text x="279.8" y="103.6">N4</text>
<text x="290.3" y="103.6">60 mm dowel tube</text>
<text x="325.9" y="103.6">4</text>
<text x="62.3" y="108.1">500</text>
<text x="77.7" y="108.1">710</text>
<text x="92.5" y="108.1">500</text>
<text x="64.1" y="116.1">650</text>
<text x="78.6" y="116.1">505</text>
<text x="89.9" y="116.1">405</text>
<text x="97.2" y="116.1">150</text>
<text x="57.8" y="123">120</text>
<text x="76.8" y="123">1475</text>
<text x="97.9" y="123">115</text>
<text x="67.5" y="129.8">T8@200mm C/C</text>
<text x="56.6" y="134.1">85</text>
<text x="61.4" y="134.1">108</text>
<text x="79.5" y="134.1">1517</text>
<text x="32.9" y="154.9" transform="rotate(-90 32.9 154.9)">100</text>
<text x="48.9" y="150.8" transform="rotate(-90 48.9 150.8)">420</text>
<text x="26.4" y="158.5" transform="rotate(-90 26.4 158.5)">200</text>
<text x="40.9" y="158.5" transform="rotate(-90 40.9 158.5)">200</text>
<text x="48.9" y="158.5" transform="rotate(-90 48.9 158.5)">200</text>
<text x="32.9" y="162.1" transform="rotate(-90 32.9 162.1)">100</text>
<text x="40.9" y="166.7" transform="rotate(-90 40.9 166.7)">420</text>
<text x="281.8" y="165.7">70</text>
<text x="287" y="165.7">10</text>
<text x="292.1" y="165.7">120</text>
<text x="300.1" y="175.9" transform="rotate(-90 300.1 175.9)">40</text>
<text x="283.5" y="230.3">300</text>
<text x="307.8" y="230.3">15</text>
<text x="128.2" y="236" transform="rotate(-45 128.2 236)">14</text>
<text x="147.9" y="241.5" transform="rotate(-90 147.9 241.5)">10</text>
<text x="272.8" y="246.3" transform="rotate(-90 272.8 246.3)">300</text>
<text x="315" y="246.3" transform="rotate(-90 315 246.3)">300</text>
<text x="132.8" y="252.3">10</text>
</g>
<g font-size="3.5">
<text x="109.2" y="32.4">LENGTH</text>
<text x="346.6" y="35.2">GENERAL NOTES:</text>
<text x="109.2" y="41.6">N4/SHEARKEY</text>
<text x="280.8" y="44.5">U-Bar &amp; Dowel Bar &amp;Schedule</text>
<text x="349.5" y="47.3">GRADE OF CONCRETE</text>
<text x="395.4" y="47.3">- M40</text>
<text x="79.1" y="52.3">MF</text>
<text x="280.4" y="52.2">Ref.No</text>
<text x="298" y="52.2">Bar Diameter</text>
<text x="322.1" y="52.2">Count</text>
<text x="282.6" y="56.9">N11</text>
<text x="303.9" y="56.9">8 mm</text>
<text x="324.8" y="56.9">51</text>
<text x="349.5" y="54.6">GRADE OF STEEL</text>
<text x="395.4" y="54.6">- Fe500</text>
<text x="282.6" y="61.7">N15</text>
<text x="302.9" y="61.7">20 mm</text>
<text x="325.8" y="61.7">5</text>
<text x="349.5" y="62.3">STRIPPING STRENGTH</text>
<text x="395.4" y="62.3">- M20</text>
<text x="346.6" y="69.9">COVER</text>
<text x="351.7" y="76.8">WALL</text>
<text x="397.7" y="76.8">- 30mm</text>
<text x="351.7" y="83.5">CORBEL</text>
<text x="397.7" y="83.5">- 25mm</text>
<text x="349.5" y="91.6">ALL DIMENSIONS ARE IN MM</text>
<text x="109.6" y="96.7">LENGTH</text>
<text x="109.6" y="104.9">GEOMETRY</text>
<text x="346.6" y="102.5">LEGENDS:</text>
<text x="109.6" y="111.3">N1/N2</text>
<text x="349.5" y="110.7">ERECTION MARK</text>
<text x="384.4" y="110.7">-</text>
<text x="109.6" y="119.3">N15</text>
<text x="349.5" y="119.1">MOULD FACE</text>
<text x="384.3" y="119.1">-</text>
<text x="399" y="119.7">MF</text>
<text x="109.6" y="126.2">N12</text>
<text x="109.6" y="137.2">N12</text>
<text x="346.6" y="160.7">CONTRACTOR -:</text>
<text x="359.2" y="167.1">VME Precast Products</text>
<text x="346.7" y="190.5">STRUCTURAL CONSULTANT</text>
<text x="396.2" y="190.5">-</text>
<text x="397.4" y="190.5">:</text>
<text x="357.6" y="197">ES STRUCTURAL CONSULTANT</text>
<text x="274.8" y="202.4">TOP NOTCH DETAIL</text>
<text x="209.8" y="218.7">40</text>
<text x="199" y="226.9">400</text>
<text x="209.8" y="226.9">40</text>
<text x="18.7" y="232.4">10</text>
<text x="26" y="232.4">55</text>
<text x="33.3" y="232.4">10</text>
<text x="50.1" y="228.7">10</text>
<text x="62.8" y="228.7">110</text>
<text x="77.1" y="228.7">10</text>
<text x="70" y="235.3">A</text>
<text x="84.5" y="236.1" transform="rotate(-90 84.5 236.1)">10</text>
<text x="220.4" y="237" transform="rotate(-90 220.4 237)">80</text>
<text x="228.9" y="238" transform="rotate(-90 228.9 238)">60</text>
<text x="46.4" y="243.9" transform="rotate(-90 46.4 243.9)">25</text>
<text x="90.6" y="244.6" transform="rotate(-90 90.6 244.6)">55</text>
<text x="220.4" y="243.6" transform="rotate(-90 220.4 243.6)">86</text>
<text x="228.9" y="242.7" transform="rotate(-90 228.9 242.7)">10</text>
<text x="84.5" y="251.8" transform="rotate(-90 84.5 251.8)">10</text>
<text x="220.4" y="250.3" transform="rotate(-90 220.4 250.3)">34</text>
<text x="228.9" y="249" transform="rotate(-90 228.9 249)">130</text>
<text x="17.5" y="253.8">SECTION A-A</text>
<text x="59.9" y="256.9">PLAN</text>
<text x="69.6" y="252.9">A</text>
<text x="189.2" y="255.5">NOTCH DETAIL</text>
<text x="345.9" y="254.3">DRAWING TITLE</text>
<text x="374.5" y="254.4">-</text>
<text x="375.7" y="254.4">:</text>
<text x="114.7" y="262.5">TYPICAL CHAMFER DETAIL</text>
<text x="223.4" y="261.7" transform="rotate(-90 223.4 261.7)">N11</text>
<text x="25.4" y="264.8">TYPICAL SHEAR KEY DETAIL</text>
<text x="231.8" y="267.8" transform="rotate(-90 231.8 267.8)">NOTCH</text>
<text x="282.5" y="264.4">RECESS DETAIL</text>
</g>
<text font-size="3.4" x="405" y="276.8">A3</text>
<g font-size="3.2">
<text x="348.4" y="260.7">PW</text>
<text x="353.7" y="260.7">-</text>
<text x="354.8" y="260.7">GF</text>
<text x="359.1" y="260.7">-</text>
<text x="360.2" y="260.7">26</text>
<text x="363.8" y="260.7">-</text>
<text x="364.8" y="260.7">MOULD DRAWING</text>
<text x="405.4" y="282.2">1</text>
</g>
<g font-size="3">
<text x="359.2" y="172.8">Arihant Esta, 2g2, 2</text>
<text x="388.7" y="172.8">floor,</text>
<text x="359.2" y="176.2">No.370, Church Road, Mogappair East,</text>
<text x="359.2" y="179.5">Chennai-600037.</text>
<text x="359.2" y="182.8">Tel:+91- 98400 - 41400 / 90802 - 22066</text>
<text x="357.7" y="201.1">B167, 12th cross street, Jawahar Nagar,</text>
<text x="357.7" y="204.4">Palayamkottai, Tirunelveli-627007</text>
<text x="357.7" y="207.7">Cell No: +91 9865803764</text>
<text x="345" y="270.9">JOB NO. : ESP24075</text>
<text x="384.7" y="271.4">DRAWN BY:- AR</text>
<text x="345" y="276.7">ELEMENT NO. : PW-GF-26</text>
<text x="384.7" y="276.7">SHEET SIZE:-</text>
<text x="345" y="287.7">SCALE :</text>
<text x="345" y="282.3">DWG. NO. :</text>
<text x="359.6" y="287.7">As indicated</text>
<text x="361.8" y="282.3">PW</text>
<text x="366.7" y="282.3">-</text>
<text x="367.7" y="282.3">GF</text>
<text x="371.8" y="282.3">-</text>
<text x="372.8" y="282.3">26(M2)</text>
<text x="384.7" y="288">LEVEL. :</text>
<text x="384.7" y="282.3">REV.NO:-</text>
</g>
<g font-size="2.8">
<text x="73.9" y="79">1 : 40</text>
<text x="73.9" y="183.2">1 : 40</text>
<text x="278.2" y="256.7">ELEVATION</text>
<text x="303" y="256.7">SECTION</text>
</g>
<text font-size="2.5" x="365.7" y="245.3">REVISION SCHEDULE</text>
<g font-size="2.4">
<text x="347.3" y="231.8">1</text>
<text x="353.5" y="231.8">26-05-25</text>
<text x="371.8" y="231.8">FOR APPROVAL</text>
<text x="345.8" y="238.4">Rev</text>
<text x="347.3" y="235.1">0</text>
<text x="353.5" y="235.1">21-04-25</text>
<text x="355.7" y="238.4">Date</text>
<text x="371.8" y="235.1">FOR APPROVAL</text>
<text x="375.1" y="238.4">Description</text>
<text x="398" y="238.4">Chkd</text>
<text x="405.8" y="238.4">Appd.</text>
</g>
<g font-size="2.1">
<text x="399.4" y="231.8">PK</text>
<text x="406.9" y="231.8">PRC</text>
<text x="399.4" y="235.1">PK</text>
<text x="406.9" y="235.1">PRC</text>
</g>
<text font-size="2" x="385.7" y="171.8">nd</text>
</svg>
